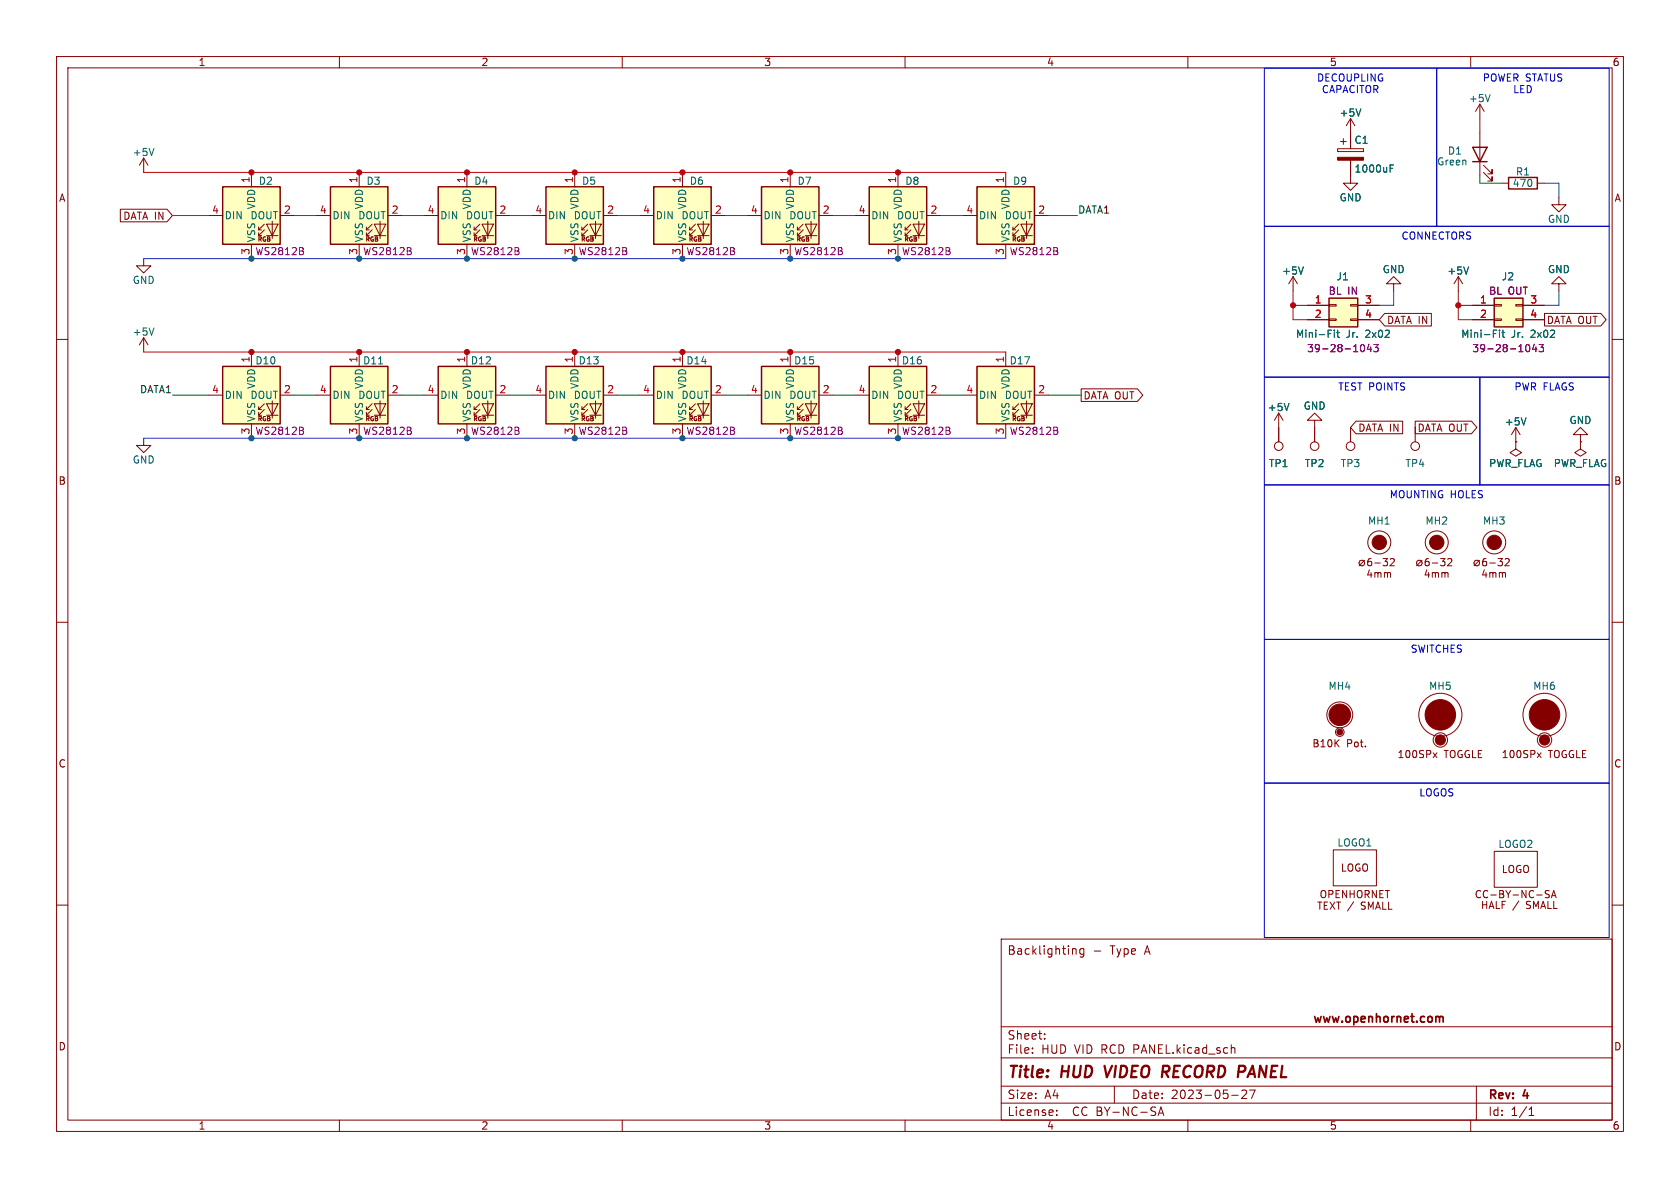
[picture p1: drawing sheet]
<svg xmlns="http://www.w3.org/2000/svg" width="297mm" height="210mm" viewBox="0 0 297 210" stroke-linecap="round" stroke-linejoin="round" font-family="sans-serif">
<g fill="none" stroke="#840000" stroke-width=".18">
<path d="M10 10h277v190h-277zM12 12h273v186h-273zM60 10v2M110 10v2M160 10v2M210 10v2M260 10v2M261.6 18.4v2.6M261.6 18.4l-.7 1.3M261.6 18.4l.8 1.3M21.3 37h8.2l1 1.1-1 1.1h-8.2zM25.4 27.9v2.6"/>
<path d="M25.4 27.9l-.8 1.3M25.4 27.9l.8 1.3M36.8 38.1h2.6M44.4 30.5v2.5M46.7 39.6l-1 1v-.5M47.1 39.6h2l-1 2.1zM48.1 39.1v3.1M49.5 38.1h2.6M55.9 38.1h2.5M63.5 30.5v2.5M65.8 39.6l-1 1v-.5M66.2 39.6h2l-1 2.1z"/>
<path d="M67.2 39.1v3.1M68.6 38.1h2.5M74.9 38.1h2.6M82.5 30.5v2.5M84.8 39.6l-1 1v-.5M85.2 39.6h2l-1 2.1zM86.2 39.1v3.1M87.6 38.1h2.6M94 38.1h2.5M101.6 30.5v2.5M103.9 39.6l-1 1v-.5M104.3 39.6h2l-1 2.1z"/>
<path d="M105.3 39.1v3.1M106.7 38.1h2.5M113 38.1h2.6M120.6 30.5v2.5M122.9 39.6l-1 1v-.5M123.3 39.6h2l-1 2.1zM124.3 39.1v3.1M125.7 38.1h2.6M132.1 38.1h2.5M139.7 30.5v2.5M142 39.6l-1 1v-.5M142.4 39.6h2l-1 2.1z"/>
<path d="M143.4 39.1v3.1M144.8 38.1h2.5M151.1 38.1h2.6M158.7 30.5v2.5M161 39.6l-1 1v-.5M161.4 39.6h2l-1 2.1zM162.4 39.1v3.1M163.8 38.1h2.6M170.2 38.1h2.5M177.8 30.5v2.5M180.1 39.6l-1 1v-.5M180.5 39.6h2l-1 2.1z"/>
<path d="M181.5 39.1v3.1M182.9 38.1h2.5M236.5 26.3h4.5v.5h-4.5zM237 25h1M237.5 24.5v1M238.8 28.3v4.1h1.2l-1.2 1.3-1.3-1.3h1.3M238.8 21l-.8 1.2M238.8 21v5.3M238.8 21l.7 1.2M261.6 23.5v7.6M262.3 30.5l1.5 1.5v-.8v.8h-.8M262.3 29.2l1.5 1.5v-.7v.7h-.8"/>
<path d="M265.4 32.4h1.3M271.8 32.4h1.2M275.6 34.9v1.3h1.3l-1.3 1.3-1.3-1.3h1.3M10 60h2M25.4 45.7v1.3h1.3l-1.3 1.3-1.3-1.3h1.3M25.4 59.7l-.8 1.3M25.4 59.7v2.5M25.4 59.7l.8 1.3M44.4 43.2v2.5M45.7 41.7h.5M45.7 40.6h.5M46.7 40.6l-1 1.1v-.6"/>
<path d="M47.1 41.7h2M63.5 43.2v2.5M64.8 41.7h.5M64.8 40.6h.5M65.8 40.6l-1 1.1v-.6M66.2 41.7h2M82.5 43.2v2.5M83.8 41.7h.5M83.8 40.6h.5M84.8 40.6l-1 1.1v-.6M85.2 41.7h2M101.6 43.2v2.5"/>
<path d="M102.9 41.7h.5M102.9 40.6h.5M103.9 40.6l-1 1.1v-.6M104.3 41.7h2M120.6 43.2v2.5M121.9 41.7h.5M121.9 40.6h.5M122.9 40.6l-1 1.1v-.6M123.3 41.7h2M139.7 43.2v2.5M141 41.7h.5M141 40.6h.5"/>
<path d="M142 40.6l-1 1.1v-.6M142.4 41.7h2M158.7 43.2v2.5M160 41.7h.5M160 40.6h.5M161 40.6l-1 1.1v-.6M161.4 41.7h2M177.8 43.2v2.5M179.1 41.7h.5M179.1 40.6h.5M180.1 40.6l-1 1.1v-.6M180.5 41.7h2"/>
<path d="M228.6 48.9l-.8 1.3M228.6 48.9v2.5M228.6 48.9l.8 1.3M231.1 54h3.8M231.1 56.5h3.8M234.9 56.4h1.3v.2h-1.3zM234.9 53.8h1.3v.3h-1.3zM238.8 56.4h1.2v.2h-1.2zM238.8 53.8h1.2v.3h-1.2zM240 54h3.8M240 56.5h3.8M244.8 55.4h8.2v2.2h-8.2l-1-1.1z"/>
<path d="M246.4 50.2h1.2l-1.2-1.3-1.3 1.3h1.3v1.2M257.8 48.9l-.8 1.3M257.8 48.9v2.5M257.8 48.9l.8 1.3M260.3 54h3.9M260.3 56.5h3.9M264.2 56.4h1.2v.2h-1.2zM264.2 53.8h1.2v.3h-1.2zM268 56.4h1.2v.2h-1.2zM268 53.8h1.2v.3h-1.2zM269.2 54h3.8M269.2 56.5h3.8"/>
<path d="M273 55.4h10l1 1.1-1 1.1h-10zM275.6 50.2h1.3l-1.3-1.3-1.3 1.3h1.3v1.2M285 60h2M25.4 77.5v1.2h1.3l-1.3 1.3-1.3-1.3h1.3M36.8 69.9h2.6M44.4 62.2v2.6M44.4 74.9v2.6M45.7 73.4h.5M45.7 72.4h.5M46.7 72.4l-1 1v-.5M46.7 71.4l-1 1v-.5M47.1 71.4h2l-1 2z"/>
<path d="M47.1 73.4h2M48.1 70.9v3M49.5 69.9h2.6M55.9 69.9h2.5M63.5 62.2v2.6M63.5 74.9v2.6M64.8 73.4h.5M64.8 72.4h.5M65.8 72.4l-1 1v-.5M65.8 71.4l-1 1v-.5M66.2 71.4h2l-1 2zM66.2 73.4h2"/>
<path d="M67.2 70.9v3M68.6 69.9h2.5M74.9 69.9h2.6M82.5 62.2v2.6M82.5 74.9v2.6M83.8 73.4h.5M83.8 72.4h.5M84.8 72.4l-1 1v-.5M84.8 71.4l-1 1v-.5M85.2 71.4h2l-1 2zM85.2 73.4h2M86.2 70.9v3"/>
<path d="M87.6 69.9h2.6M94 69.9h2.5M101.6 62.2v2.6M101.6 74.9v2.6M102.9 73.4h.5M102.9 72.4h.5M103.9 72.4l-1 1v-.5M103.9 71.4l-1 1v-.5M104.3 71.4h2l-1 2zM104.3 73.4h2M105.3 70.9v3M106.7 69.9h2.5"/>
<path d="M113 69.9h2.6M120.6 62.2v2.6M120.6 74.9v2.6M121.9 73.4h.5M121.9 72.4h.5M122.9 72.4l-1 1v-.5M122.9 71.4l-1 1v-.5M123.3 71.4h2l-1 2zM123.3 73.4h2M124.3 70.9v3M125.7 69.9h2.6M132.1 69.9h2.5"/>
<path d="M139.7 62.2v2.6M139.7 74.9v2.6M141 73.4h.5M141 72.4h.5M142 72.4l-1 1v-.5M142 71.4l-1 1v-.5M142.4 71.4h2l-1 2zM142.4 73.4h2M143.4 70.9v3M144.8 69.9h2.5M151.1 69.9h2.6M158.7 62.2v2.6"/>
<path d="M158.7 74.9v2.6M160 73.4h.5M160 72.4h.5M161 72.4l-1 1v-.5M161 71.4l-1 1v-.5M161.4 71.4h2l-1 2zM161.4 73.4h2M162.4 70.9v3M163.8 69.9h2.6M170.2 69.9h2.5M177.8 62.2v2.6M177.8 74.9v2.6"/>
<path d="M179.1 73.4h.5M179.1 72.4h.5M180.1 72.4l-1 1v-.5M180.1 71.4l-1 1v-.5M180.5 71.4h2l-1 2zM180.5 73.4h2M181.5 70.9v3M182.9 69.9h2.5M191.1 68.7h10l.9 1.2-.9 1.1h-10zM226.1 73l-.8 1.3M226.1 73v5.1M226.1 73l.7 1.3"/>
<path d="M232.4 74.3h1.3l-1.3-1.3-1.3 1.3h1.3v3.8M238.8 75.6v2.5M239.7 74.5h8.3v2.2h-8.3l-.9-1.1zM250.2 74.5h9.9l1 1.1-1 1.1h-9.9zM250.2 75.6v2.5M268 78.1v1.3l1 .6-1 .6-1-.6 1-.6M268 78.1h.1M268 75.6l-.8 1.2M268 75.6v2.5M268 75.6l.7 1.2M279.4 78.1v1.3l1 .6-1 .6-1-.6 1-.6M279.4 78.1h.1"/>
<path d="M279.4 76.8h1.3l-1.3-1.2-1.3 1.2h1.3v1.3M241.2 99l-.9 1M242.4 98.7l-.4 .1a.86 .86 0 0 0 0 1.2l.4-.1 .1-.4-.2-.3-.4 .1-.1 .2M243.1 99.5h.9M244.5 98.7h.8l-.4 .5 .3 .1 .1 .2M245.8 98.9l.5-.2 .2 .4-.8 .9M251.4 99l-1 1M252.5 98.7l-.3 .1a.86 .86 0 0 0 0 1.2l.4-.1 .1-.4-.3-.3-.3 .1-.2 .2M253.2 99.5h1M254.7 98.7h.8l-.5 .5 .3 .1 .2 .2M255.9 98.9l.5-.2 .3 .4-.8 .9M261.6 99l-1 1"/>
<path d="M262.7 98.7l-.4 .1a.86 .86 0 0 0 0 1.2l.5-.1v-.4l-.2-.3-.4 .1-.1 .2M263.4 99.5h.9M264.8 98.7h.8l-.4 .5 .3 .1 .1 .2M266.1 98.9l.5-.2 .2 .4-.8 .9M10 110h2M242.1 100.7l-.3 .9h.8M242.4 101.2v.9M243.1 101.3l.3-.1 .2 .2M243.1 101.2v.9M243.6 101.4l.2-.2 .3 .1v.8M243.6 101.4v.7M244.7 101.2v.9"/>
<path d="M245.3 101.4v.7M245.8 101.4v.7M252.2 100.7l-.3 .9h.8M252.5 101.2v.9M253.2 101.3l.4-.1 .2 .2M253.2 101.2v.9M253.8 101.4l.1-.2 .3 .1 .1 .8M253.8 101.4v.7M254.9 101.2v.9M255.5 101.4v.7M256 101.4v.7M262.4 100.7l-.3 .9h.8"/>
<path d="M262.7 101.2v.9M263.4 101.2v.9M263.4 101.3l.3-.1 .2 .2M263.9 101.4l.2-.2 .3 .1 .1 .8M263.9 101.4v.7M265.1 101.2v.9M265.6 101.4v.7M266.2 101.4v.7M285 110h2M253.4 133.1l.6 .8M254 133.1l-.6 .8M271.8 133.1l.6 .8"/>
<path d="M272.4 133.1l-.6 .8M10 160h2M233 159.5h.7M233.3 159.5v1.2M233.7 157.5l.1-.1a.43 .43 0 0 1 .6 .4v.5a.42 .42 0 0 1-.4 .4 .42 .42 0 0 1-.5-.4v-.5zM234.7 159.5h-.6v1.2h.6M234.9 158.1l.6-.1 .2-.2-.1-.3-.7-.1v1.3M235.1 159.5l.9 1.2M235.7 150.2h7.6v6.4h-7.6zM236 159.5l-.9 1.2M236.2 158h.4M236.3 159.5h.7"/>
<path d="M236.6 159.5v1.2M236.8 157.4h-.6v1.3h.6M238.1 157.4v1.3l-.8-1.3v1.3M238.7 158h.7M238.7 157.4v1.3M239.3 159.4l-1.1 1.6M239.4 157.4v1.3M240 157.6l.2-.2a.43 .43 0 0 1 .6 .4v.5a.42 .42 0 0 1-.4 .4 .42 .42 0 0 1-.5-.4zM241.3 158.1l.6-.1 .2-.2-.1-.3-.7-.1v1.3M241.4 159.5h-.5l-.2 .1v.3l.5 .3 .2 .3-.3 .2h-.5M241.6 158.1l.5 .6M243.3 157.4v1.3l-.7-1.3v1.3"/>
<path d="M243.9 158h.5M244.5 159.5v1.2h.6M244.5 157.4h-.6v1.3h.6M244.9 157.4h.7M245.3 157.4v1.3M245.5 159.5v1.2h.6M264.2 150.5h7.6v6.3h-7.6zM268.5 159.3l-1.1 1.6M273.9 157.5l-.5-.1-.2 .1v.4l.6 .2 .1 .4-.2 .2-.5-.1M274.3 158.7l.4-1.3 .4 1.3M274.4 158.3h.6M285 160h2"/>
<path d="M177 166h108v32h-108zM189.8 167.7l.4 .1v.1v.8M191.6 167.8l-.4-.1-.3 .3v.4l.1 .2h.6M191.6 167.7v1.2l-.3 .3-.3-.1M193.5 168.1h1.1M234.1 160.1h.4M241.9 160.7v-1.2l.4 .9 .5-.9v1.2M243.2 160.7l.4-1.2 .4 1.2M243.3 160.4h.6M60 198v2M110 198v2M160 198v2"/>
<path d="M177 195h108M177 192h108M177 187h108M177 181.5h108M182.5 186.1v.1M182.5 185.3v.1M184.7 183.6v.1M184.7 182.8v.1M186.8 197.1v.1M186.8 196.3v.1M197 192v3M204.7 197.2l.5-1.5 .5 1.5"/>
<path d="M204.9 196.8h.7M210 198v2M217.7 184.7v1.5M217.7 185.3l.2-.1 .3 .1 .1 .9M217.7 193.6h1.2M219.5 192.8l.6-.1 .2 .1 .1 .3-.9 1.1h.9M220.9 192.7h1l-.7 1.5M260 198v2M261 192v6M270.3 197.2h.9M270.3 196.1l.4-.4v1.5"/>
<circle cx="226.1" cy="78.9" r=".76"/>
<circle cx="232.4" cy="78.9" r=".76"/>
<circle cx="238.8" cy="78.9" r=".76"/>
<circle cx="250.2" cy="78.9" r=".76"/>
<circle cx="240.7" cy="99.5" r=".5"/>
<circle cx="243.8" cy="95.9" r="2.03"/>
<circle cx="250.9" cy="99.5" r=".5"/>
<circle cx="254" cy="95.9" r="2.03"/>
<circle cx="261.1" cy="99.5" r=".5"/>
<circle cx="264.2" cy="95.9" r="2.03"/>
<circle cx="236.9" cy="126.4" r="2.29"/>
<circle cx="236.9" cy="129.4" r=".76"/>
<circle cx="254.6" cy="130.8" r="1.27"/>
<circle cx="254.6" cy="126.4" r="3.8"/>
<circle cx="273.1" cy="130.8" r="1.27"/>
<circle cx="273.1" cy="126.4" r="3.8"/>
</g>
<path d="M195.3 188.4l.4 2" fill="none" stroke="#840000" stroke-width=".4"/>
<path d="M254.4 179.8l.1 .1M254.5 179.9v.8M254.5 179.9l.2-.2 .4 .1v.9" fill="none" stroke="#840000" stroke-width=".3"/>
<g fill="#ffffc2" stroke="#ffffc2" stroke-width=".18">
<path d="M115.6 64.8h10.1v10.1h-10.1z"/>
<path d="M77.5 33h10.1v10.2h-10.1z"/>
<path d="M134.6 64.8h10.2v10.1h-10.2z"/>
<path d="M96.5 33h10.2v10.2h-10.2z"/>
<path d="M172.7 33h10.2v10.2h-10.2z"/>
<path d="M115.6 33h10.1v10.2h-10.1z"/>
<path d="M134.6 33h10.2v10.2h-10.2z"/>
<path d="M77.5 64.8h10.1v10.1h-10.1z"/>
<path d="M153.7 64.8h10.1v10.1h-10.1z"/>
<path d="M153.7 33h10.1v10.2h-10.1z"/>
<path d="M172.7 64.8h10.2v10.1h-10.2z"/>
<path d="M96.5 64.8h10.2v10.1h-10.2z"/>
<path d="M58.4 33h10.2v10.2h-10.2z"/>
<path d="M39.4 33h10.1v10.2h-10.1z"/>
<path d="M39.4 64.8h10.1v10.1h-10.1z"/>
<path d="M58.4 64.8h10.2v10.1h-10.2z"/>
<path d="M264.2 52.7h5v5.1h-5z"/>
<path d="M234.9 52.7h5.1v5.1h-5.1z"/>
</g>
<g fill="none" stroke="#840000" stroke-width=".25">
<path d="M39.4 33h10.1v10.2h-10.1zM58.4 33h10.2v10.2h-10.2zM77.5 33h10.1v10.2h-10.1zM96.5 33h10.2v10.2h-10.2zM115.6 33h10.1v10.2h-10.1zM134.6 33h10.2v10.2h-10.2zM153.7 33h10.1v10.2h-10.1zM172.7 33h10.2v10.2h-10.2zM260.3 26h2.6l-1.3 2.6zM260.3 28.6h2.6M266.7 31.4h5.1v2h-5.1zM234.9 52.7h5.1v5.1h-5.1z"/>
<path d="M264.2 52.7h5v5.1h-5zM39.4 64.8h10.1v10.1h-10.1zM58.4 64.8h10.2v10.1h-10.2zM77.5 64.8h10.1v10.1h-10.1zM96.5 64.8h10.2v10.1h-10.2zM115.6 64.8h10.1v10.1h-10.1zM134.6 64.8h10.2v10.1h-10.2zM153.7 64.8h10.1v10.1h-10.1zM172.7 64.8h10.2v10.1h-10.2z"/>
</g>
<g fill="none" stroke="#840084" stroke-width=".18">
<path d="M53.6 44.4l.1 .2-.1 .4M53.6 43.9v.3M72.6 44.4l.1 .2-.1 .4M72.6 43.9v.3M91.7 44.4l.1 .2-.1 .4M91.7 43.9v.3M110.7 44.4l.1 .2-.1 .4M110.7 43.9v.3M129.8 44.4l.1 .2-.1 .4M129.8 43.9v.3M148.8 44.4l.1 .2-.1 .4M148.8 43.9v.3"/>
<path d="M167.9 44.4l.1 .2-.1 .4M167.9 43.9v.3M186.9 44.4l.1 .2-.1 .4M186.9 43.9v.3M53.6 76.2l.1 .2-.1 .3M53.6 75.6v.4M72.6 76.2l.1 .2-.1 .3M72.6 75.6v.4M91.7 76.2l.1 .2-.1 .3M91.7 75.6v.4M110.7 76.2l.1 .2-.1 .3M110.7 75.6v.4"/>
<path d="M129.8 76.2l.1 .2-.1 .3M129.8 75.6v.4M148.8 76.2l.1 .2-.1 .3M148.8 75.6v.4M167.9 76.2l.1 .2-.1 .3M167.9 75.6v.4M186.9 76.2l.1 .2-.1 .3M186.9 75.6v.4M240.6 61.1l.2-.2a.68 .68 0 0 1 .5 .6 .68 .68 0 0 1-.5 .7l-.2-.3M242 60.8l-.3 1h.8M242.3 61.3v.9M242.9 60.9h.8l-.5 .5 .4 .1v.6l-.2 .1-.5-.1"/>
<path d="M269.8 61.1l.2-.2a.68 .68 0 0 1 .5 .6 .68 .68 0 0 1-.5 .7l-.2-.3M271.2 60.8l-.3 1h.8M271.5 61.3v.9M272.1 60.9h.8l-.5 .5 .4 .1v.6l-.2 .1-.5-.1"/>
</g>
<g fill="#840000" stroke="#840000" stroke-width=".18">
<path d="M236.5 27.8h4.5v.5h-4.5z"/>
<circle cx="264.2" cy="95.9" r="1.27"/>
<circle cx="254" cy="95.9" r="1.27"/>
<circle cx="243.8" cy="95.9" r="1.27"/>
<circle cx="273" cy="130.8" r=".9"/>
<circle cx="273" cy="126.4" r="2.69"/>
<circle cx="236.9" cy="129.4" r=".51"/>
<circle cx="236.9" cy="126.4" r="1.9"/>
<circle cx="254.6" cy="130.8" r=".9"/>
<circle cx="254.6" cy="126.4" r="2.69"/>
</g>
<g fill="none" stroke="#006464" stroke-width=".18">
<path d="M240.6 19.2l-.4 1.3M263.4 16.7l-.4 1.3M27.2 26.2l-.4 1.3M245.8 29.8h.4M245.8 29.2h.6M27.2 58l-.4 1.3M230.4 47.2l-.4 1.3M235.9 58.4v.1M235.9 58.8v.8M236.3 58.8h.5M236.5 58.4v1.1l.3 .1M259.6 47.2l-.4 1.3"/>
<path d="M265.1 58.4v.1M265.1 58.8v.8M265.5 58.8h.5M265.7 58.4v1.1l.3 .1M227.9 71.3l-.4 1.3M269.8 73.9l-.4 1.2"/>
</g>
<path d="M223.5 12.1h30.5v27.9h-30.5zM254 12.1h30.5v27.9h-30.5zM223.5 40h61v26.7h-61zM223.5 66.7h38.1v19h-38.1zM261.6 66.7h22.9v19h-22.9zM223.5 85.7h61v27.3h-61zM223.5 113h61v25.4h-61zM223.5 138.4h61v27.3h-61z" fill="none" stroke="#0000c2" stroke-width=".18"/>
<path d="M273 32.4h2.6v2.5M25.4 45.7h152.4M246.4 51.4v2.6h-2.6M275.6 51.4v2.6h-2.6M25.4 77.5h152.4" fill="none" stroke="#0a419f" stroke-width=".18"/>
<g fill="none" stroke="#009600" stroke-width=".18">
<path d="M30.5 38.1h6.3M52.1 38.1h3.8M71.1 38.1h3.8M90.2 38.1h3.8M109.2 38.1h3.8M128.3 38.1h3.8M147.3 38.1h3.8M166.4 38.1h3.8M185.4 38.1h5.1M261.6 31.1v1.3h3.8M30.5 69.9h6.3M52.1 69.9h3.8"/>
<path d="M71.1 69.9h3.8M90.2 69.9h3.8M109.2 69.9h3.8M128.3 69.9h3.8M147.3 69.9h3.8M166.4 69.9h3.8M185.4 69.9h5.7"/>
</g>
<path d="M25.4 30.5h152.4M261.6 21v2.5M228.6 54h2.5M228.6 51.4v5.1h2.5M257.8 54h2.5M257.8 51.4v5.1h2.5M25.4 62.2h152.4" fill="none" stroke="#c1000d" stroke-width=".18"/>
<g fill="#c1000d" stroke="#c1000d" stroke-width=".18">
<circle cx="120.6" cy="62.2" r=".46"/>
<circle cx="139.7" cy="62.2" r=".46"/>
<circle cx="158.7" cy="30.5" r=".46"/>
<circle cx="158.7" cy="62.2" r=".46"/>
<circle cx="139.7" cy="30.5" r=".46"/>
<circle cx="82.5" cy="30.5" r=".46"/>
<circle cx="101.6" cy="30.5" r=".46"/>
<circle cx="120.6" cy="30.5" r=".46"/>
<circle cx="82.5" cy="62.2" r=".46"/>
<circle cx="101.6" cy="62.2" r=".46"/>
<circle cx="63.5" cy="30.5" r=".46"/>
<circle cx="44.4" cy="62.2" r=".46"/>
<circle cx="44.4" cy="30.5" r=".46"/>
<circle cx="63.5" cy="62.2" r=".46"/>
<circle cx="228.6" cy="54" r=".46"/>
<circle cx="257.8" cy="54" r=".46"/>
</g>
<g fill="#0a419f" stroke="#0a419f" stroke-width=".18">
<circle cx="139.7" cy="77.5" r=".46"/>
<circle cx="120.6" cy="45.7" r=".46"/>
<circle cx="139.7" cy="45.7" r=".46"/>
<circle cx="158.7" cy="77.5" r=".46"/>
<circle cx="158.7" cy="45.7" r=".46"/>
<circle cx="120.6" cy="77.5" r=".46"/>
<circle cx="101.6" cy="45.7" r=".46"/>
<circle cx="82.5" cy="45.7" r=".46"/>
<circle cx="82.5" cy="77.5" r=".46"/>
<circle cx="101.6" cy="77.5" r=".46"/>
<circle cx="63.5" cy="45.7" r=".46"/>
<circle cx="44.4" cy="77.5" r=".46"/>
<circle cx="44.4" cy="45.7" r=".46"/>
<circle cx="63.5" cy="77.5" r=".46"/>
</g>
<g font-size="2.8" fill="#840000">
<text x="178" y="191">Title:</text>
<text x="187.5" y="191">HUD</text>
<text x="195.8" y="191">VIDEO RECORD PANEL</text>
</g>
<g font-size="2.1" fill="#840000">
<text x="178" y="168.9">Backlighting</text>
<text x="196.2" y="168.9">Type</text>
<text x="202.3" y="168.9">A</text>
<text x="178" y="183.9">Sheet:</text>
<text x="232" y="181.1">www.openhornet.com</text>
<text x="178" y="186.4">File:</text>
<text x="184" y="186.4">HUD VID RCD PANEL.kicad_sch</text>
<text x="178" y="197.4">License:</text>
<text x="178" y="194.4">Size:</text>
<text x="184.6" y="194.4">A4</text>
<text x="189.5" y="197.4">CC BY-NC-SA</text>
<text x="200" y="194.4">Date:</text>
<text x="206.9" y="194.4">2023-05-27</text>
<text x="263" y="194.6">Rev:</text>
<text x="263" y="197.4">Id:</text>
<text x="267" y="197.4">1/1</text>
<text x="269.2" y="194.6">4</text>
</g>
<g font-size="1.8" fill="#840000">
<text x="35" y="11.8">1</text>
<text x="85" y="11.8">2</text>
<text x="135" y="11.8">3</text>
<text x="185" y="11.8">4</text>
<text x="235" y="11.8">5</text>
<text x="285" y="11.8">6</text>
<text x="10.4" y="35.8">A</text>
<text x="285.4" y="35.8">A</text>
<text x="21.8" y="39">DATA IN</text>
<text x="245.1" y="57.4">DATA IN</text>
<text x="273.4" y="57.4">DATA OUT</text>
<text x="191.5" y="70.8">DATA OUT</text>
<text x="240" y="76.5">DATA IN</text>
<text x="250.5" y="76.5">DATA OUT</text>
<text x="10.3" y="85.8">B</text>
<text x="285.3" y="85.8">B</text>
<text x="244.9" y="101.3">4mm</text>
<text x="255.1" y="101.3">4mm</text>
<text x="265.3" y="101.3">4mm</text>
<text x="10.3" y="135.8">C</text>
<text x="231.9" y="132.3">B10K</text>
<text x="238" y="132.3">Pot.</text>
<text x="247" y="134.2">100SPx</text>
<text x="255.2" y="134.2">TOGGLE</text>
<text x="265.4" y="134.2">100SPx</text>
<text x="273.7" y="134.2">TOGGLE</text>
<text x="285.3" y="135.8">C</text>
<text x="237" y="154.2">LOGO</text>
<text x="265.4" y="154.5">LOGO</text>
<text x="260.6" y="158.9">CC-BY-NC-SA</text>
<text x="261.2" y="160.9">HALF /</text>
<text x="269.3" y="160.9">SMALL</text>
<text x="10.3" y="185.8">D</text>
<text x="285.3" y="185.8">D</text>
<text x="35" y="199.8">1</text>
<text x="85" y="199.8">2</text>
<text x="135" y="199.8">3</text>
<text x="185" y="199.8">4</text>
<text x="235" y="199.8">5</text>
<text x="285" y="199.8">6</text>
</g>
<g font-size="1.8" fill="#0000c2">
<text x="232.8" y="14.7">DECOUPLING</text>
<text x="233.6" y="16.7">CAPACITOR</text>
<text x="262.1" y="14.7">POWER STATUS</text>
<text x="267.5" y="16.7">LED</text>
<text x="247.7" y="42.6">CONNECTORS</text>
<text x="236.5" y="69.3">TEST POINTS</text>
<text x="267.7" y="69.3">PWR FLAGS</text>
<text x="245.6" y="88.3">MOUNTING HOLES</text>
<text x="249.3" y="115.6">SWITCHES</text>
<text x="250.9" y="141">LOGOS</text>
</g>
<g font-size="1.8" fill="#006464">
<text x="236.8" y="20.8">+5V</text>
<text x="259.6" y="18.2">+5V</text>
<text x="23.4" y="27.7">+5V</text>
<text x="239.4" y="25.6">C1</text>
<text x="254" y="29.4">Green</text>
<text x="255.9" y="27.5">D1</text>
<text x="45.7" y="32.8">D2</text>
<text x="64.7" y="32.8">D3</text>
<text x="83.8" y="32.8">D4</text>
<text x="102.8" y="32.8">D5</text>
<text x="121.9" y="32.8">D6</text>
<text x="140.9" y="32.8">D7</text>
<text x="160" y="32.8">D8</text>
<text x="179" y="32.8">D9</text>
<text x="236.8" y="35.8">GND</text>
<text x="239.4" y="30.7">1000uF</text>
<text x="267.4" y="33.2">470</text>
<text x="267.9" y="31.2">R1</text>
<text x="39.6" y="38.9">DIN</text>
<text x="44.3" y="38.9">DOUT</text>
<text x="45.3" y="37" transform="rotate(-90 45.3 37)">VDD</text>
<text x="58.7" y="38.9">DIN</text>
<text x="63.3" y="38.9">DOUT</text>
<text x="64.3" y="37" transform="rotate(-90 64.3 37)">VDD</text>
<text x="77.7" y="38.9">DIN</text>
<text x="82.4" y="38.9">DOUT</text>
<text x="83.4" y="37" transform="rotate(-90 83.4 37)">VDD</text>
<text x="96.8" y="38.9">DIN</text>
<text x="101.4" y="38.9">DOUT</text>
<text x="102.4" y="37" transform="rotate(-90 102.4 37)">VDD</text>
<text x="115.8" y="38.9">DIN</text>
<text x="120.5" y="38.9">DOUT</text>
<text x="121.5" y="37" transform="rotate(-90 121.5 37)">VDD</text>
<text x="134.9" y="38.9">DIN</text>
<text x="139.5" y="38.9">DOUT</text>
<text x="140.5" y="37" transform="rotate(-90 140.5 37)">VDD</text>
<text x="153.9" y="38.9">DIN</text>
<text x="158.6" y="38.9">DOUT</text>
<text x="159.6" y="37" transform="rotate(-90 159.6 37)">VDD</text>
<text x="173" y="38.9">DIN</text>
<text x="177.6" y="38.9">DOUT</text>
<text x="178.6" y="37" transform="rotate(-90 178.6 37)">VDD</text>
<text x="273.6" y="39.6">GND</text>
<text x="45.3" y="42.9" transform="rotate(-90 45.3 42.9)">VSS</text>
<text x="64.3" y="42.9" transform="rotate(-90 64.3 42.9)">VSS</text>
<text x="83.4" y="42.9" transform="rotate(-90 83.4 42.9)">VSS</text>
<text x="102.4" y="42.9" transform="rotate(-90 102.4 42.9)">VSS</text>
<text x="121.5" y="42.9" transform="rotate(-90 121.5 42.9)">VSS</text>
<text x="140.5" y="42.9" transform="rotate(-90 140.5 42.9)">VSS</text>
<text x="159.6" y="42.9" transform="rotate(-90 159.6 42.9)">VSS</text>
<text x="178.6" y="42.9" transform="rotate(-90 178.6 42.9)">VSS</text>
<text x="23.4" y="50.4">GND</text>
<text x="226.6" y="48.7">+5V</text>
<text x="236.2" y="49.7">J1</text>
<text x="244.4" y="48.5">GND</text>
<text x="255.8" y="48.7">+5V</text>
<text x="265.4" y="49.7">J2</text>
<text x="273.6" y="48.5">GND</text>
<text x="23.4" y="59.5">+5V</text>
<text x="229.1" y="59.9">Mini-Fit</text>
<text x="237.9" y="59.9">Jr.</text>
<text x="241.4" y="59.9">2x02</text>
<text x="258.3" y="59.9">Mini-Fit</text>
<text x="267.2" y="59.9">Jr.</text>
<text x="270.6" y="59.9">2x02</text>
<text x="45.1" y="64.6">D10</text>
<text x="64.1" y="64.6">D11</text>
<text x="83.2" y="64.6">D12</text>
<text x="102.2" y="64.6">D13</text>
<text x="121.3" y="64.6">D14</text>
<text x="140.3" y="64.6">D15</text>
<text x="159.4" y="64.6">D16</text>
<text x="178.4" y="64.6">D17</text>
<text x="39.6" y="70.7">DIN</text>
<text x="44.3" y="70.7">DOUT</text>
<text x="45.3" y="68.8" transform="rotate(-90 45.3 68.8)">VDD</text>
<text x="58.7" y="70.7">DIN</text>
<text x="63.3" y="70.7">DOUT</text>
<text x="64.3" y="68.8" transform="rotate(-90 64.3 68.8)">VDD</text>
<text x="77.7" y="70.7">DIN</text>
<text x="82.4" y="70.7">DOUT</text>
<text x="83.4" y="68.8" transform="rotate(-90 83.4 68.8)">VDD</text>
<text x="96.8" y="70.7">DIN</text>
<text x="101.4" y="70.7">DOUT</text>
<text x="102.4" y="68.8" transform="rotate(-90 102.4 68.8)">VDD</text>
<text x="115.8" y="70.7">DIN</text>
<text x="120.5" y="70.7">DOUT</text>
<text x="121.5" y="68.8" transform="rotate(-90 121.5 68.8)">VDD</text>
<text x="134.9" y="70.7">DIN</text>
<text x="139.5" y="70.7">DOUT</text>
<text x="140.5" y="68.8" transform="rotate(-90 140.5 68.8)">VDD</text>
<text x="153.9" y="70.7">DIN</text>
<text x="158.6" y="70.7">DOUT</text>
<text x="159.6" y="68.8" transform="rotate(-90 159.6 68.8)">VDD</text>
<text x="173" y="70.7">DIN</text>
<text x="177.6" y="70.7">DOUT</text>
<text x="178.6" y="68.8" transform="rotate(-90 178.6 68.8)">VDD</text>
<text x="45.3" y="74.7" transform="rotate(-90 45.3 74.7)">VSS</text>
<text x="64.3" y="74.7" transform="rotate(-90 64.3 74.7)">VSS</text>
<text x="83.4" y="74.7" transform="rotate(-90 83.4 74.7)">VSS</text>
<text x="102.4" y="74.7" transform="rotate(-90 102.4 74.7)">VSS</text>
<text x="121.5" y="74.7" transform="rotate(-90 121.5 74.7)">VSS</text>
<text x="140.5" y="74.7" transform="rotate(-90 140.5 74.7)">VSS</text>
<text x="159.6" y="74.7" transform="rotate(-90 159.6 74.7)">VSS</text>
<text x="178.6" y="74.7" transform="rotate(-90 178.6 74.7)">VSS</text>
<text x="224.1" y="72.8">+5V</text>
<text x="230.4" y="72.6">GND</text>
<text x="266" y="75.4">+5V</text>
<text x="277.4" y="75.1">GND</text>
<text x="23.4" y="82.1">GND</text>
<text x="224.3" y="82.7">TP1</text>
<text x="230.6" y="82.7">TP2</text>
<text x="237" y="82.7">TP3</text>
<text x="248.4" y="82.7">TP4</text>
<text x="263.2" y="82.7">PWR_FLAG</text>
<text x="274.6" y="82.7">PWR_FLAG</text>
<text x="241.8" y="92.9">MH1</text>
<text x="251.9" y="92.9">MH2</text>
<text x="262.1" y="92.9">MH3</text>
<text x="234.8" y="122.1">MH4</text>
<text x="252.6" y="122.1">MH5</text>
<text x="271" y="122.1">MH6</text>
<text x="236.4" y="149.8">LOGO1</text>
<text x="264.8" y="150.1">LOGO2</text>
</g>
<g font-size="1.8" fill="#a90000">
<text x="44.2" y="32.4" transform="rotate(-90 44.2 32.4)">1</text>
<text x="63.2" y="32.4" transform="rotate(-90 63.2 32.4)">1</text>
<text x="82.3" y="32.4" transform="rotate(-90 82.3 32.4)">1</text>
<text x="101.3" y="32.4" transform="rotate(-90 101.3 32.4)">1</text>
<text x="120.4" y="32.4" transform="rotate(-90 120.4 32.4)">1</text>
<text x="139.4" y="32.4" transform="rotate(-90 139.4 32.4)">1</text>
<text x="158.5" y="32.4" transform="rotate(-90 158.5 32.4)">1</text>
<text x="177.5" y="32.4" transform="rotate(-90 177.5 32.4)">1</text>
<text x="37.4" y="37.8">4</text>
<text x="50.1" y="37.8">2</text>
<text x="56.5" y="37.8">4</text>
<text x="69.2" y="37.8">2</text>
<text x="75.5" y="37.8">4</text>
<text x="88.2" y="37.8">2</text>
<text x="94.6" y="37.8">4</text>
<text x="107.3" y="37.8">2</text>
<text x="113.6" y="37.8">4</text>
<text x="126.3" y="37.8">2</text>
<text x="132.7" y="37.8">4</text>
<text x="145.4" y="37.8">2</text>
<text x="151.7" y="37.8">4</text>
<text x="164.4" y="37.8">2</text>
<text x="170.8" y="37.8">4</text>
<text x="183.5" y="37.8">2</text>
<text x="44.2" y="45.1" transform="rotate(-90 44.2 45.1)">3</text>
<text x="63.2" y="45.1" transform="rotate(-90 63.2 45.1)">3</text>
<text x="82.3" y="45.1" transform="rotate(-90 82.3 45.1)">3</text>
<text x="101.3" y="45.1" transform="rotate(-90 101.3 45.1)">3</text>
<text x="120.4" y="45.1" transform="rotate(-90 120.4 45.1)">3</text>
<text x="139.4" y="45.1" transform="rotate(-90 139.4 45.1)">3</text>
<text x="158.5" y="45.1" transform="rotate(-90 158.5 45.1)">3</text>
<text x="177.5" y="45.1" transform="rotate(-90 177.5 45.1)">3</text>
<text x="232.4" y="53.7">1</text>
<text x="241.3" y="53.7">3</text>
<text x="261.6" y="53.7">1</text>
<text x="270.5" y="53.7">3</text>
<text x="232.4" y="56.3">2</text>
<text x="241.3" y="56.3">4</text>
<text x="261.6" y="56.3">2</text>
<text x="270.5" y="56.3">4</text>
<text x="44.2" y="64.2" transform="rotate(-90 44.2 64.2)">1</text>
<text x="63.2" y="64.2" transform="rotate(-90 63.2 64.2)">1</text>
<text x="82.3" y="64.2" transform="rotate(-90 82.3 64.2)">1</text>
<text x="101.3" y="64.2" transform="rotate(-90 101.3 64.2)">1</text>
<text x="120.4" y="64.2" transform="rotate(-90 120.4 64.2)">1</text>
<text x="139.4" y="64.2" transform="rotate(-90 139.4 64.2)">1</text>
<text x="158.5" y="64.2" transform="rotate(-90 158.5 64.2)">1</text>
<text x="177.5" y="64.2" transform="rotate(-90 177.5 64.2)">1</text>
<text x="37.4" y="69.6">4</text>
<text x="50.1" y="69.6">2</text>
<text x="56.5" y="69.6">4</text>
<text x="69.2" y="69.6">2</text>
<text x="75.5" y="69.6">4</text>
<text x="88.2" y="69.6">2</text>
<text x="94.6" y="69.6">4</text>
<text x="107.3" y="69.6">2</text>
<text x="113.6" y="69.6">4</text>
<text x="126.3" y="69.6">2</text>
<text x="132.7" y="69.6">4</text>
<text x="145.4" y="69.6">2</text>
<text x="151.7" y="69.6">4</text>
<text x="164.4" y="69.6">2</text>
<text x="170.8" y="69.6">4</text>
<text x="183.5" y="69.6">2</text>
<text x="44.2" y="76.9" transform="rotate(-90 44.2 76.9)">3</text>
<text x="63.2" y="76.9" transform="rotate(-90 63.2 76.9)">3</text>
<text x="82.3" y="76.9" transform="rotate(-90 82.3 76.9)">3</text>
<text x="101.3" y="76.9" transform="rotate(-90 101.3 76.9)">3</text>
<text x="120.4" y="76.9" transform="rotate(-90 120.4 76.9)">3</text>
<text x="139.4" y="76.9" transform="rotate(-90 139.4 76.9)">3</text>
<text x="158.5" y="76.9" transform="rotate(-90 158.5 76.9)">3</text>
<text x="177.5" y="76.9" transform="rotate(-90 177.5 76.9)">3</text>
</g>
<g font-size="1.8" fill="#0f0f0f">
<text x="190.5" y="37.8">DATA1</text>
<text x="24.7" y="69.6">DATA1</text>
</g>
<g font-size="1.8" fill="#840084">
<text x="45.1" y="45.3">WS2812B</text>
<text x="64.1" y="45.3">WS2812B</text>
<text x="83.2" y="45.3">WS2812B</text>
<text x="102.2" y="45.3">WS2812B</text>
<text x="121.3" y="45.3">WS2812B</text>
<text x="140.3" y="45.3">WS2812B</text>
<text x="159.4" y="45.3">WS2812B</text>
<text x="178.4" y="45.3">WS2812B</text>
<text x="234.8" y="52.3">BL IN</text>
<text x="263.2" y="52.3">BL OUT</text>
<text x="231" y="62.4">39-28-1043</text>
<text x="260.2" y="62.4">39-28-1043</text>
<text x="45.1" y="77">WS2812B</text>
<text x="64.1" y="77">WS2812B</text>
<text x="83.2" y="77">WS2812B</text>
<text x="102.2" y="77">WS2812B</text>
<text x="121.3" y="77">WS2812B</text>
<text x="140.3" y="77">WS2812B</text>
<text x="159.4" y="77">WS2812B</text>
<text x="178.4" y="77">WS2812B</text>
</g>
<g font-size="1.1" fill="#840000">
<text x="45.5" y="42.9">RGB</text>
<text x="64.5" y="42.9">RGB</text>
<text x="83.6" y="42.9">RGB</text>
<text x="102.6" y="42.9">RGB</text>
<text x="121.7" y="42.9">RGB</text>
<text x="140.7" y="42.9">RGB</text>
<text x="159.8" y="42.9">RGB</text>
<text x="178.8" y="42.9">RGB</text>
<text x="45.5" y="74.6">RGB</text>
<text x="64.5" y="74.6">RGB</text>
<text x="83.6" y="74.6">RGB</text>
<text x="102.6" y="74.6">RGB</text>
<text x="121.7" y="74.6">RGB</text>
<text x="140.7" y="74.6">RGB</text>
<text x="159.8" y="74.6">RGB</text>
<text x="178.8" y="74.6">RGB</text>
</g>
</svg>
